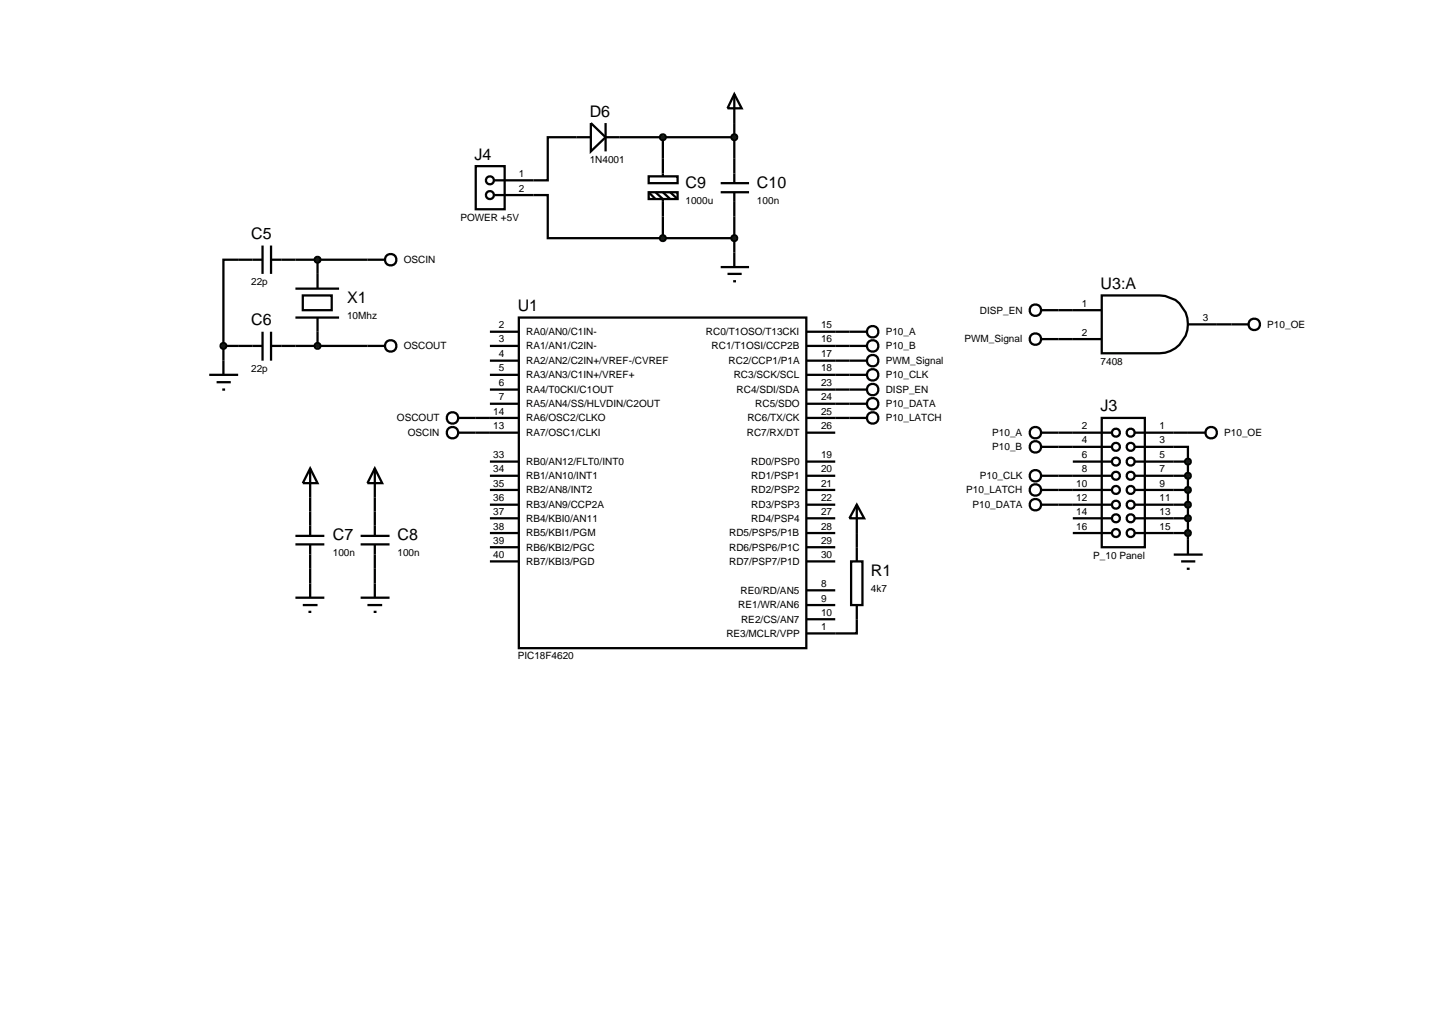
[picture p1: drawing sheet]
<svg xmlns="http://www.w3.org/2000/svg" width="257mm" height="180mm" viewBox="0 0 257 180" stroke-linecap="round" stroke-linejoin="round" font-family="sans-serif">
<g fill="none" stroke="#000" stroke-width=".4">
<path d="M94.1 34.4h2.5v7.6h20.3M101.7 24.2h-5.1v7.6h-2.5M109.3 24.2h20.2M116.9 24.2v3.8M116.9 38.2v3.8M129.5 21.7v6.3M129.5 38.2v6.3M42 45.8h-2.6v15.2M52.1 45.8h12.7M56 45.8v2.5M56 58.5v2.5M116.9 42h12.6"/>
<path d="M147.3 58.5h2.5M183.6 54.7h10.7M183.6 59.8h10.7M194.3 52.1h10.2a5.1 5.1 0 0 1 5 5.1 5.1 5.1 0 0 1-5 5.1h-10.2zM209.5 57.2h10.7M39.4 61h2.6M39.4 61v2.6M52.1 61h12.7M83.9 76.3h2.5M83.9 73.7h2.5M147.3 61h2.5M147.3 63.6h2.5"/>
<path d="M147.3 66.1h2.5M147.3 68.7h2.5M147.3 71.2h2.5M147.3 73.7h2.5M183.6 76.3h12.5M183.6 78.8h12.5M194.3 73.7h7.6v22.8h-7.6zM200.1 78.8h9.4v2.6M200.1 76.3h12.5M54.7 87.7v2.5M66.1 87.7v2.5M151.1 94v2.5"/>
<path d="M186.7 83.9h9.4M186.7 86.4h9.4M186.7 89h9.4M189.2 81.4h6.9M189.2 91.4h6.9M189.2 94h6.9M200.1 81.4h9.4M200.1 83.9h9.4M200.1 86.4h9.4M200.1 89h9.4M200.1 91.4h9.4M200.1 94h9.4"/>
<path d="M207 97.8h5.1M208.3 99h2.5M209.5 81.4v16.4M54.7 100.3v2.6M66.1 100.3v2.6M151.1 109.2v2.5h-3.8M209.3 100.3h.5"/>
<circle cx="182.6" cy="54.7" r="1.01"/>
<circle cx="182.6" cy="59.8" r="1.01"/>
<circle cx="221.2" cy="57.2" r="1.01"/>
<circle cx="182.6" cy="78.8" r="1.01"/>
<circle cx="182.6" cy="76.3" r="1.01"/>
<circle cx="196.8" cy="78.8" r=".7"/>
<circle cx="196.8" cy="76.3" r=".7"/>
<circle cx="199.4" cy="76.3" r=".7"/>
<circle cx="199.4" cy="78.8" r=".7"/>
<circle cx="213.6" cy="76.3" r="1.01"/>
<circle cx="196.8" cy="81.4" r=".7"/>
<circle cx="196.8" cy="89" r=".7"/>
<circle cx="196.8" cy="94" r=".7"/>
<circle cx="196.8" cy="91.4" r=".7"/>
<circle cx="196.8" cy="86.4" r=".7"/>
<circle cx="196.8" cy="83.9" r=".7"/>
<circle cx="199.4" cy="86.4" r=".7"/>
<circle cx="199.4" cy="83.9" r=".7"/>
<circle cx="199.4" cy="89" r=".7"/>
<circle cx="199.4" cy="91.4" r=".7"/>
<circle cx="199.4" cy="94" r=".7"/>
<circle cx="199.4" cy="81.4" r=".7"/>
</g>
<g fill="#004000" stroke="#000" stroke-width=".4">
<path d="M209.1 81.1l.4-.2-.5 .5zM209.5 80.9l.3 .1 .2 .4zM209.5 81.9l.5-.5-.2 .4zM209 81.4l.5 .5-.4-.2z"/>
<path d="M209.2 83.5l.3-.1-.5 .5zM209.5 83.4l.4 .2 .1 .3zM209.5 84.4l.5-.5-.2 .4zM209 83.9l.5 .5-.4-.2z"/>
<path d="M209.1 86.1l.4-.2-.5 .5zM209.5 85.9l.3 .1 .2 .4zM209.5 86.9l.5-.5-.1 .3zM209 86.4l.5 .5-.4-.2z"/>
<path d="M209.1 88.7l.4-.2-.5 .5zM209.5 88.5l.3 .1 .2 .4zM209.5 89.5l.5-.5-.1 .3zM209 89l.5 .5-.4-.2z"/>
<path d="M209.2 91l.3-.1-.5 .5zM209.5 90.9l.4 .2 .1 .3zM209.5 91.9l.5-.5-.2 .4zM209 91.4l.5 .5-.4-.2z"/>
<path d="M209.2 93.6l.3-.1-.5 .5zM209.5 93.5l.4 .2 .1 .3zM209.5 94.5l.5-.5-.2 .4zM209 94l.5 .5-.4-.2z"/>
</g>
<g fill="#004000">
<path d="M209.5 80.9l.5 .5-.5 .5-.5-.5z"/>
<path d="M209.5 83.4l.5 .5-.5 .5-.5-.5z"/>
<path d="M209 86.4l.5-.5 .5 .5-.5 .5z"/>
<path d="M209 89l.5-.5 .5 .5-.5 .5z"/>
<path d="M209.5 90.9l.5 .5-.5 .5-.5-.5z"/>
<path d="M209.5 93.5l.5 .5-.5 .5-.5-.5z"/>
</g>
<g fill="none" stroke="#000" stroke-width=".4">
<path d="M46.3 58.5v5.1M47.8 58.5v5.1M52.1 56h7.7M52.1 50.9h7.7M53.4 52.1h5.1v2.6h-5.1zM56 48.3v2.6M56 56v2.5M64.8 45.8h3.1M42 61h4.3M47.8 61h4.3M64.8 61h3.1"/>
<circle cx="68.9" cy="45.8" r="1.01"/>
<circle cx="68.9" cy="61" r="1.01"/>
</g>
<path d="M55.6 60.7l.4-.2-.5 .5zM56 60.5l.3 .1 .2 .4zM56.5 61l-.2 .4-.3 .1zM55.5 61l.5 .5-.4-.2z" fill="#004000" stroke="#000" stroke-width=".4"/>
<path d="M55.5 61l.5-.5 .5 .5-.5 .5z" fill="#004000"/>
<path d="M42 45.8h4.3M46.3 43.3v5M47.8 43.3v5M47.8 45.8h4.3" fill="none" stroke="#000" stroke-width=".4"/>
<path d="M55.7 45.4l.3-.1-.5 .5zM56 45.3l.3 .1 .2 .4zM56 46.3l.5-.5-.2 .4zM55.5 45.8l.5 .5-.4-.2z" fill="#004000" stroke="#000" stroke-width=".4"/>
<path d="M56 45.3l.5 .5-.5 .5-.5-.5z" fill="#004000"/>
<path d="M36.9 66.1h5.1M38.2 67.4h2.5M39.2 68.7h.5M39.4 63.6v2.5" fill="none" stroke="#000" stroke-width=".4"/>
<path d="M39 60.7l.4-.2-.5 .5zM39.4 60.5l.4 .2 .1 .3zM39.9 61l-.1 .3-.4 .2zM38.9 61l.5 .5-.4-.2z" fill="#004000" stroke="#000" stroke-width=".4"/>
<path d="M38.9 61l.5-.5 .5 .5-.5 .5z" fill="#004000"/>
<g fill="none" stroke="#000" stroke-width=".4">
<path d="M129.5 16.6l1.3 2.5h-2.5zM129.5 16.6v5.1M83.9 29.3h5.1v7.6h-5.1zM87.2 31.8h6.9M87.2 34.4h6.9M101.7 24.2h2.5M104.2 21.7l2.6 2.5-2.6 2.5zM106.8 21.7v5M106.8 24.2h2.5M114.4 31.1h5.1v1.2h-5.1zM114.4 33.9h5.1v1.2h-5.1zM114.4 33.9l1.2 1.2"/>
<path d="M115.6 33.9l1.3 1.2v3.1M116.9 28v3.1M116.9 33.9l1.3 1.2M118.2 33.9l1.3 1.2M127.1 32.3h5M127.1 33.9h5M129.5 28v4.3M129.5 33.9v4.3M86.4 58.5h5.1M91.5 56h50.7v58.3h-50.7zM127.1 47.1h5M128.3 48.3h2.5"/>
<path d="M129.3 49.6h.5M129.5 44.5v2.6M142.2 58.5h5.1M149.8 58.5h3.1M80.9 76.3h3M80.9 73.7h3M86.4 76.3h5.1M86.4 73.7h5.1M86.4 61h5.1M86.4 63.6h5.1M86.4 66.1h5.1M86.4 68.7h5.1"/>
<path d="M86.4 71.2h5.1M142.2 76.3h5.1M142.2 73.7h5.1M142.2 61h5.1M142.2 63.6h5.1M142.2 66.1h5.1M142.2 68.7h5.1M142.2 71.2h5.1M149.8 73.7h3.1M149.8 61h3.1M149.8 63.6h3.1M149.8 66.1h3.1"/>
<path d="M149.8 68.7h3.1M149.8 71.2h3.1M52.1 96h5.1M52.1 94.5h5.1M54.7 82.6l1.3 2.6h-2.6zM54.7 82.6v5.1M54.7 90.2v4.3M54.7 96v4.3M63.6 96h5.1M63.6 94.5h5.1M66.1 82.6l1.3 2.6h-2.6zM66.1 82.6v5.1"/>
<path d="M66.1 90.2v4.3M66.1 96v4.3M86.4 83.9h5.1M86.4 86.4h5.1M86.4 89h5.1M86.4 81.4h5.1M86.4 91.4h5.1M86.4 94h5.1M86.4 96.5h5.1M86.4 99h5.1M142.2 83.9h5.1M142.2 86.4h5.1"/>
<path d="M142.2 89h5.1M142.2 81.4h5.1M142.2 91.4h5.1M142.2 94h5.1M142.2 96.5h5.1M142.2 99h5.1M150.1 99h2v7.7h-2zM151.1 89l1.3 2.4h-2.6zM151.1 89v5M151.1 96.5v2.5M183.6 83.9h3.1M183.6 86.4h3.1"/>
<path d="M183.6 89h3.1M52.1 105.4h5.1M53.4 106.7h2.6M54.4 107.9h.5M54.7 102.9v2.5M63.6 105.4h5.1M64.8 106.7h2.6M65.9 107.9h.5M66.1 102.9v2.5M142.2 106.7h5.1M142.2 104.1h5.1M142.2 109.2h5.1"/>
<path d="M142.2 111.7h5.1M151.1 106.7v2.5"/>
<circle cx="86.4" cy="34.4" r=".7"/>
<circle cx="86.4" cy="31.8" r=".7"/>
<circle cx="153.9" cy="58.5" r="1.01"/>
<circle cx="79.8" cy="73.7" r="1.01"/>
<circle cx="79.8" cy="76.3" r="1.01"/>
<circle cx="153.9" cy="73.7" r="1.01"/>
<circle cx="153.9" cy="61" r="1.01"/>
<circle cx="153.9" cy="63.6" r="1.01"/>
<circle cx="153.9" cy="71.2" r="1.01"/>
<circle cx="153.9" cy="66.1" r="1.01"/>
<circle cx="153.9" cy="68.7" r="1.01"/>
<circle cx="182.6" cy="86.4" r="1.01"/>
<circle cx="182.6" cy="89" r="1.01"/>
<circle cx="182.6" cy="83.9" r="1.01"/>
</g>
<g fill="#004000" stroke="#000" stroke-width=".4">
<path d="M116.5 23.9l.4-.2-.5 .5zM116.9 23.7l.3 .1 .2 .4zM117.4 24.2l-.1 .3-.4 .2zM116.4 24.2l.5 .5-.4-.2z"/>
<path d="M129.1 23.9l.4-.2-.5 .5zM129.5 23.7l.3 .1 .2 .4zM130 24.2l-.1 .3-.4 .2zM129 24.2l.5 .5-.4-.2z"/>
<path d="M116.5 41.7l.4-.2-.5 .5zM116.9 41.5l.3 .1 .2 .4zM116.9 42.5l.5-.5-.1 .3zM116.4 42l.5 .5-.4-.2z"/>
<path d="M129.1 41.7l.4-.2-.5 .5zM129.5 41.5l.3 .1 .2 .4zM129.5 42.5l.5-.5-.1 .3zM129 42l.5 .5-.3-.1z"/>
</g>
<g fill="#004000">
<path d="M116.4 24.2l.5-.5 .5 .5-.5 .5z"/>
<path d="M129 24.2l.5-.5 .5 .5-.5 .5z"/>
<path d="M116.4 42l.5-.5 .5 .5-.5 .5z"/>
<path d="M129 42l.5-.5 .5 .5-.5 .5z"/>
</g>
<g font-size="2.8">
<text x="104" y="20.6">D6</text>
<text x="83.7" y="28.2">J4</text>
<text x="120.9" y="33.2">C9</text>
<text x="133.5" y="33.2">C10</text>
<text x="44.3" y="42.2">C5</text>
<text x="61.2" y="53.5">X1</text>
<text x="194.1" y="51">U3:A</text>
<text x="44.3" y="57.4">C6</text>
<text x="91.3" y="54.9">U1</text>
<text x="194.1" y="72.6">J3</text>
<text x="58.7" y="95.3">C7</text>
<text x="70.1" y="95.3">C8</text>
<text x="153.6" y="101.6">R1</text>
</g>
<g font-size="1.8">
<text x="104" y="28.8">1N4001</text>
<text x="91.5" y="31.2">1</text>
<text x="91.5" y="33.8">2</text>
<text x="120.9" y="36">1000u</text>
<text x="133.5" y="36">100n</text>
<text x="81.2" y="38.9">POWER +5V</text>
<text x="71.2" y="46.4">OSCIN</text>
<text x="44.3" y="50.3">22p</text>
<text x="61.2" y="56.3">10Mhz</text>
<text x="88" y="57.9">2</text>
<text x="92.8" y="59.1">RA0/AN0/C1IN-</text>
<text x="124.5" y="59.1">RC0/T1OSO/T13CKI</text>
<text x="144.8" y="57.9">15</text>
<text x="156.2" y="59.1">P10_A</text>
<text x="172.8" y="55.3">DISP_EN</text>
<text x="190.8" y="54.1">1</text>
<text x="190.8" y="59.2">2</text>
<text x="212.1" y="56.6">3</text>
<text x="223.5" y="57.8">P10_OE</text>
<text x="44.3" y="65.6">22p</text>
<text x="71.2" y="61.6">OSCOUT</text>
<text x="88" y="60.4">3</text>
<text x="88" y="63">4</text>
<text x="88" y="65.5">5</text>
<text x="92.8" y="61.6">RA1/AN1/C2IN-</text>
<text x="92.8" y="64.2">RA2/AN2/C2IN+/VREF-/CVREF</text>
<text x="125.5" y="61.6">RC1/T1OSI/CCP2B</text>
<text x="128.5" y="64.2">RC2/CCP1/P1A</text>
<text x="144.8" y="60.4">16</text>
<text x="144.8" y="63">17</text>
<text x="144.8" y="65.5">18</text>
<text x="156.2" y="61.6">P10_B</text>
<text x="156.2" y="64.2">PWM_Signal</text>
<text x="170.1" y="60.4">PWM_Signal</text>
<text x="194.1" y="64.3">7408</text>
<text x="88" y="68.1">6</text>
<text x="88" y="70.6">7</text>
<text x="92.8" y="66.7">RA3/AN3/C1IN+/VREF+</text>
<text x="92.8" y="69.3">RA4/T0CKI/C1OUT</text>
<text x="92.8" y="71.8">RA5/AN4/SS/HLVDIN/C2OUT</text>
<text x="129.4" y="66.7">RC3/SCK/SCL</text>
<text x="129.9" y="69.3">RC4/SDI/SDA</text>
<text x="133.2" y="71.8">RC5/SDO</text>
<text x="144.8" y="68.1">23</text>
<text x="144.8" y="70.6">24</text>
<text x="156.2" y="66.7">P10_CLK</text>
<text x="156.2" y="69.3">DISP_EN</text>
<text x="156.2" y="71.8">P10_DATA</text>
<text x="70" y="74.3">OSCOUT</text>
<text x="71.9" y="76.9">OSCIN</text>
<text x="87" y="73.1">14</text>
<text x="87" y="75.7">13</text>
<text x="92.8" y="74.3">RA6/OSC2/CLKO</text>
<text x="92.8" y="76.9">RA7/OSC1/CLKI</text>
<text x="131.7" y="76.9">RC7/RX/DT</text>
<text x="131.8" y="74.3">RC6/TX/CK</text>
<text x="144.8" y="73.1">25</text>
<text x="144.8" y="75.7">26</text>
<text x="156.2" y="74.3">P10_LATCH</text>
<text x="175" y="76.9">P10_A</text>
<text x="190.8" y="75.7">2</text>
<text x="204.5" y="75.7">1</text>
<text x="215.9" y="76.9">P10_OE</text>
<text x="87" y="80.8">33</text>
<text x="87" y="83.3">34</text>
<text x="92.8" y="82">RB0/AN12/FLT0/INT0</text>
<text x="132.5" y="82">RD0/PSP0</text>
<text x="144.8" y="80.8">19</text>
<text x="144.8" y="83.3">20</text>
<text x="175" y="79.4">P10_B</text>
<text x="190.8" y="78.2">4</text>
<text x="190.8" y="80.8">6</text>
<text x="190.8" y="83.3">8</text>
<text x="204.5" y="78.2">3</text>
<text x="204.5" y="80.8">5</text>
<text x="204.5" y="83.3">7</text>
<text x="87" y="85.8">35</text>
<text x="87" y="88.4">36</text>
<text x="92.8" y="84.5">RB1/AN10/INT1</text>
<text x="92.8" y="87">RB2/AN8/INT2</text>
<text x="92.8" y="89.6">RB3/AN9/CCP2A</text>
<text x="132.5" y="84.5">RD1/PSP1</text>
<text x="132.5" y="87">RD2/PSP2</text>
<text x="132.5" y="89.6">RD3/PSP3</text>
<text x="144.8" y="85.8">21</text>
<text x="144.8" y="88.4">22</text>
<text x="170.4" y="87">P10_LATCH</text>
<text x="171.5" y="89.6">P10_DATA</text>
<text x="172.8" y="84.5">P10_CLK</text>
<text x="189.8" y="85.8">10</text>
<text x="189.8" y="88.4">12</text>
<text x="204.5" y="85.8">9</text>
<text x="204.5" y="88.4">11</text>
<text x="87" y="90.8">37</text>
<text x="87" y="93.4">38</text>
<text x="87" y="95.9">39</text>
<text x="92.8" y="92">RB4/KBI0/AN11</text>
<text x="92.8" y="94.6">RB5/KBI1/PGM</text>
<text x="128.6" y="94.6">RD5/PSP5/P1B</text>
<text x="132.5" y="92">RD4/PSP4</text>
<text x="144.8" y="90.8">27</text>
<text x="144.8" y="93.4">28</text>
<text x="144.8" y="95.9">29</text>
<text x="189.8" y="90.8">14</text>
<text x="189.8" y="93.4">16</text>
<text x="204.5" y="90.8">13</text>
<text x="204.5" y="93.4">15</text>
<text x="58.7" y="98.1">100n</text>
<text x="70.1" y="98.1">100n</text>
<text x="87" y="98.4">40</text>
<text x="92.8" y="97.1">RB6/KBI2/PGC</text>
<text x="92.8" y="99.6">RB7/KBI3/PGD</text>
<text x="128.6" y="97.1">RD6/PSP6/P1C</text>
<text x="128.6" y="99.6">RD7/PSP7/P1D</text>
<text x="144.8" y="98.4">30</text>
<text x="192.8" y="98.5">P_10 Panel</text>
<text x="130.2" y="107.3">RE1/WR/AN6</text>
<text x="130.6" y="104.7">RE0/RD/AN5</text>
<text x="144.8" y="103.5">8</text>
<text x="144.8" y="106.1">9</text>
<text x="153.6" y="104.4">4k7</text>
<text x="128.1" y="112.3">RE3/MCLR/VPP</text>
<text x="130.7" y="109.8">RE2/CS/AN7</text>
<text x="144.8" y="108.6">10</text>
<text x="144.8" y="111.1">1</text>
<text x="91.3" y="116.3">PIC18F4620</text>
</g>
</svg>
